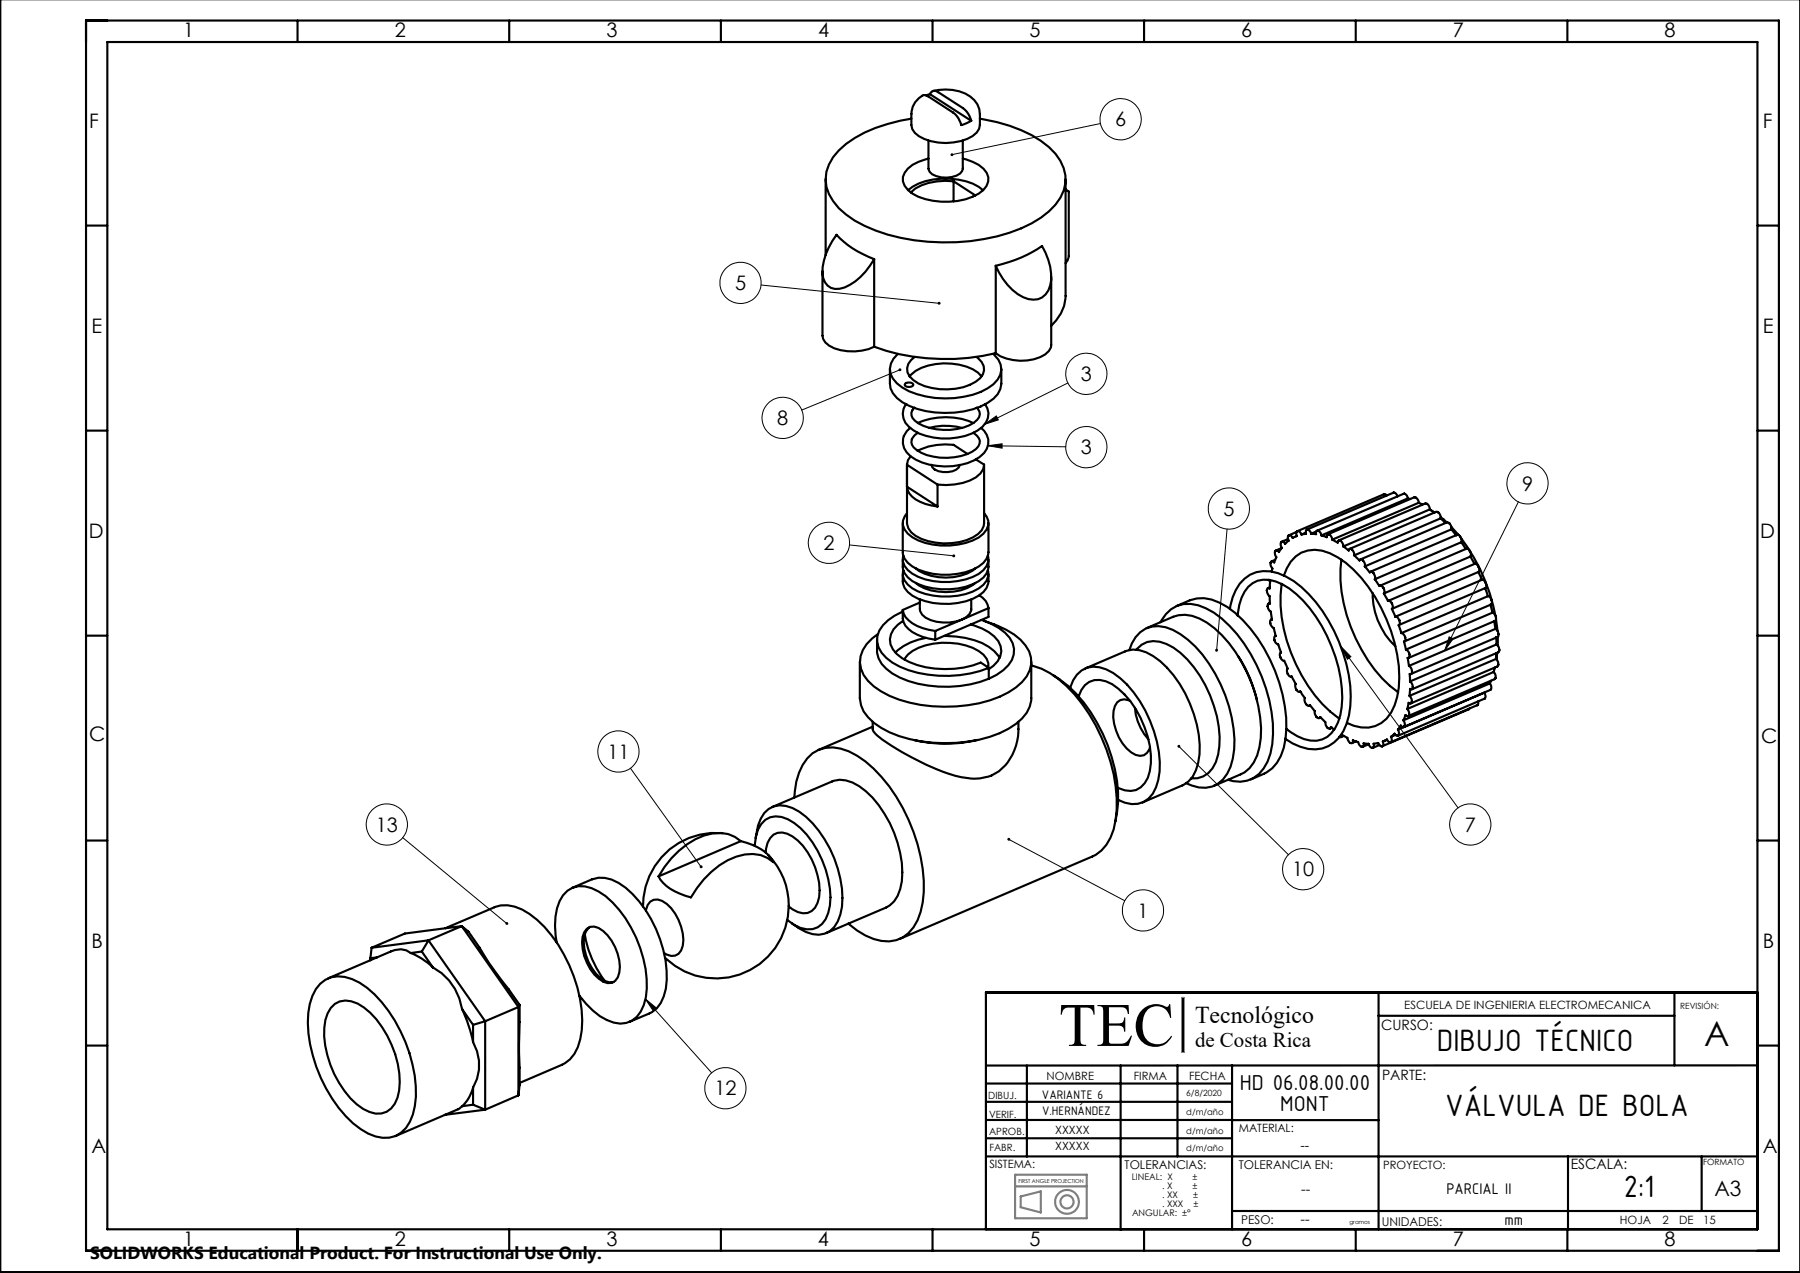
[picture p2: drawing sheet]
<svg xmlns="http://www.w3.org/2000/svg" width="420mm" height="297mm" viewBox="0 0 420 297" stroke-linecap="round" stroke-linejoin="round" font-family="sans-serif">
<g fill="none" stroke="#000" stroke-width=".5">
<path d="M.1 -.1v296.9h419.9M20.1 4.8h395v287h-395zM25 9.8h385.1v277h-385.1zM69.4 4.8v5M118.8 4.8v5M168.2 4.8v5M217.6 4.8v5M266.9 4.8v5M316.3 4.8v5M365.7 4.8v5M212.7 27.7a33.5 33.5 0 0 0-15.3 5.9 11 11 0 0 0-4.7 8.2 10.4 10.4 0 0 0 4.7 8.3 35.8 35.8 0 0 0 19.1 6.3 46 46 0 0 0 24.2-4.3 15.6 15.6 0 0 0 7.5-7.7 9.4 9.4 0 0 0-3.4-10.1 32.1 32.1 0 0 0-16.2-6.6M215.2 22.4a4.8 4.8 0 0 0-2.5 4.2"/>
<path d="M215.2 22.3l.7-.1 .5 .2 6.1 3.9 1.2 1.4 .6 1.5 2.3-1M216.6 32.8v6.5a2.09 2.09 0 0 0 1.9 1.8 6.5 6.5 0 0 0 5.5-.6l.5-.6 .1-.6v-6.5M216.6 37a9.3 9.3 0 0 0-5.5 3.3 3 3 0 0 0 .7 4 13.5 13.5 0 0 0 9.8 2.8 12.8 12.8 0 0 0 7.8-2.8 3.3 3.3 0 0 0 .1-4.9 10.7 10.7 0 0 0-4.9-2.4M217 22l.3-.6 .4-.2 .9 .1 6.1 3.9 1.2 1.3 .7 1.7M217 22l-.9 .3M217 22l9.6 6.2M217.8 21.2a10.4 10.4 0 0 1 9.5 2.2l.7 .9a9.5 9.5 0 0 1 .5 5.8 6 6 0 0 1-4.3 2.8 13.1 13.1 0 0 1-9.8-1.1 3.1 3.1 0 0 1-1.7-2.7v-2.5M20.1 52.6h4.9M192.7 41.8v17.7M195.2 54.8a22.1 22.1 0 0 0 8.8 5.7 14.8 14.8 0 0 1-6.9 6.6 3.5 3.5 0 0 1-5.2-3.4 14.8 14.8 0 0 1 3.3-8.9zM211.9 44.4a13.7 13.7 0 0 1 9.8-2.7 12.9 12.9 0 0 1 7.7 2.7M222.5 42.3a14.8 14.8 0 0 0-8.9 1.7l-1.1 .9"/>
<path d="M222.5 42.3l5.1 3.3M222.5 42.3v4.7M248.6 41.8v27.2a9.3 9.3 0 0 1-3.3 7M248.6 44.2l.8 .5v15.2l-.3 .9-.5 .6M410.1 52.6h5M191.9 63.3v15a3.6 3.6 0 0 0 2.8 3 12.4 12.4 0 0 0 9.3-.4M204 60.5v20.4M232.3 62a30.8 30.8 0 0 0 10.8-4.6 12.7 12.7 0 0 1 1.9 9.2 4.1 4.1 0 0 1-6.3 2.7 14.3 14.3 0 0 1-6.4-7.3zM232.3 62v20.4M245.3 64.6v15.9a3.5 3.5 0 0 1-2.6 2.8 11.3 11.3 0 0 1-10.4-.9M204 80.9a49.8 49.8 0 0 0 28.3 1.5M207.6 86.1v3.4a5.4 5.4 0 0 0 2.9 4.3 21.6 21.6 0 0 0 20 .2 5.4 5.4 0 0 0 3.1-4.5v-3.4"/>
<path d="M209.5 82.5a4.4 4.4 0 0 0-.2 6.9 18.2 18.2 0 0 0 13.4 3.5 16.8 16.8 0 0 0 9.1-3.3 4.3 4.3 0 0 0-.1-7.1M211.2 89.5l.6-.3a1.05 1.05 0 0 1 1.3 .6 1.23 1.23 0 0 1-2-.1zM211.5 94.3a3.7 3.7 0 0 0 .6 5.3 13.8 13.8 0 0 0 11.2 2.5 9.9 9.9 0 0 0 6.8-3.6 3.7 3.7 0 0 0-.2-4.2M212.2 87.8a10.4 10.4 0 0 1 8-3 13.4 13.4 0 0 1 8 2.1l.8 .9M212.4 99.8a4 4 0 0 0 .1 6.7 15.3 15.3 0 0 0 16.1 .1 4 4 0 0 0 .3-6.8M213.4 95.1a1.85 1.85 0 0 0 .1 3.1 13.3 13.3 0 0 0 12.7 1 3.6 3.6 0 0 0 2.4-2.6l-.1-.6-.6-.9M213.4 83.3a3.1 3.1 0 0 0-.3 5.4 14.3 14.3 0 0 0 14.5 .4 3.2 3.2 0 0 0 2-2.9 3.2 3.2 0 0 0-1.7-2.9M214.2 98.7a16.1 16.1 0 0 1 12.9 0M216.8 99.8a14.3 14.3 0 0 1 7.6 0M20.1 100.5h4.9M211.6 108.4v13.6a3.7 3.7 0 0 0 2 3 14.4 14.4 0 0 0 14.6-.4l.9-.9 .4-.9 .1-.8v-13.6M211.6 113.6l7.2 4.6a9.4 9.4 0 0 1-6.6-3.1l-.4-.8z"/>
<path d="M211.6 119.7a3.2 3.2 0 0 0 .2 4.8 14 14 0 0 0 11.7 2.6 9.8 9.8 0 0 0 6.7-3.5 2.99 2.99 0 0 0-.6-3.9M211.6 108.4l7.2 4.7M212.5 106.5l-.7 .9-.2 1M214.1 105.2a14.2 14.2 0 0 1 8.4-1.4l3.2 2.1M214.2 101a2.21 2.21 0 0 0-1.5 1.9 2.21 2.21 0 0 0 1.3 2.2 13.6 13.6 0 0 0 12.8 .3 2.5 2.5 0 0 0 1.6-3.1l-1.3-1.3M217.3 108.4a2.54 2.54 0 0 0 2.7 1.7 4.2 4.2 0 0 0 3.7-1.1l.2-.6M218.8 113.1v5.1M227.7 107.2l1.9 1.2a4.5 4.5 0 0 1-3.3 3.7 15.8 15.8 0 0 1-7.5 1M323.6 115.6l-.4-.3h-.3l-20.2 8.6M326.1 115.8l-.1-.1a.81 .81 0 0 0-.9-.7l-20.2 8.6M327.7 115.2h.1M327.7 115.2l-20.4 8.6"/>
<path d="M327.7 115.2a1.34 1.34 0 0 1 .8 1.1M328.5 116.3l.5 .1M328.5 116.3l-20.2 8.6M331 117.3l.9 .4M331 117.3l-.3-.9-.4-.3-.3-.1-20.2 8.7M331 117.3l-20.1 8.6M333.6 118.8l1 .8M333.6 118.8l-.3-.9-.3-.4-.4-.1-20.2 8.7M333.6 118.8l1.2 .8M333.6 118.8l-20.2 8.7M410.1 100.5h5M210.6 122v6.8a4.1 4.1 0 0 0 2.3 3.3 16.3 16.3 0 0 0 15.5 .1 4.2 4.2 0 0 0 2.2-3.4v-6.8"/>
<path d="M210.6 130.5a4.9 4.9 0 0 0 3.6 5.8 16.9 16.9 0 0 0 14.2-.7 4.6 4.6 0 0 0 2.2-5.1M210.6 133.9a4.6 4.6 0 0 0 2.3 5.1 16.6 16.6 0 0 0 15.5 0 4.6 4.6 0 0 0 2.2-5.1M210.8 129.7a3.1 3.1 0 0 0 1 3.3 14 14 0 0 0 11.7 2.6 9.8 9.8 0 0 0 6.7-3.5l.4-1-.1-1.4M210.8 133.1a3 3 0 0 0 1 3.3 13.5 13.5 0 0 0 9.8 2.8 12.8 12.8 0 0 0 7.8-2.7 3.3 3.3 0 0 0 1.1-3.4M213.7 132.6a12.5 12.5 0 0 0 13.2 .5l.7-.5M213.7 136a12.1 12.1 0 0 0 10.5 1.7l1.5-.5 1.9-1.2M214.6 139.8v2.3a3.1 3.1 0 0 0 2.5 2.6 10.8 10.8 0 0 0 7.3-.1M226.6 139.8v2.3a2.92 2.92 0 0 1-2.2 2.5M228.5 138.9a4.1 4.1 0 0 1 2.1 3M296.1 135.3a1.68 1.68 0 0 1 .2 1.6v.4a.55 .55 0 0 0-.7 .2 .55 .55 0 0 0 .1 .7l.1 .3a3.2 3.2 0 0 1 .5 2.3 .63 .63 0 0 0-.5 .4 .63 .63 0 0 0 .1 .7l.2 .3a2.48 2.48 0 0 1 .7 2.1v.3a.77 .77 0 0 0-.3 1.2l.2 .3a2.81 2.81 0 0 1 .9 2.3 1.35 1.35 0 0 0 .6 2l.7 1.8M296.3 137.1l-.5 .1M297.5 130.6l-.8 .4"/>
<path d="M299 127.9l-1.3 .5M299.1 136.2a35 35 0 0 0 6.1 23.8 27.3 27.3 0 0 0 7.3 7.7M299.6 134.3a7.9 7.9 0 0 1 5.6-5.9 9.3 9.3 0 0 1 6.9 1.6 30.4 30.4 0 0 1 11.4 14.5 31.6 31.6 0 0 1 2.5 18.1 8.9 8.9 0 0 1-5.1 6.8 8.5 8.5 0 0 1-6.6-.7M300.5 125.8l-1.4 .6M300.7 124.9a.85 .85 0 0 0 0 1.2l-.3 .3a.48 .48 0 0 1-.5 .4 .48 .48 0 0 1-.5-.4h-.1a.58 .58 0 0 0-.5 .8 .93 .93 0 0 1-.2 1.3l-.2 .3a.53 .53 0 0 0-.7-.3 .53 .53 0 0 0-.2 .8v.2a1.13 1.13 0 0 1-.1 1.4l-.1 .3a.55 .55 0 0 0-.8 0 .55 .55 0 0 0 0 .8 1.04 1.04 0 0 1 .2 1.4M300.7 124.9a.74 .74 0 0 1 .9 .6l1-.4M302.5 124.1l-1.7 .8M302.6 125.1h-.2M302.7 123.9a.87 .87 0 0 0-.1 1.2M302.7 123.9h.1a.88 .88 0 0 1 .9 .8M304.7 124.3l-1 .4M305.9 124.5a.8 .8 0 0 0-1.1-.8l-.1 .3a.46 .46 0 0 1-.1 .6 .46 .46 0 0 1-.5 0l-.4 .1"/>
<path d="M307.1 124l-1.2 .5M307.5 123.8a.52 .52 0 0 0-.4 .8l-1.2-.1M307.5 123.8h.1M307.6 123.8a1.34 1.34 0 0 1 .7 1.1M308.3 124.9l1.3 .4a.54 .54 0 0 1 .4-.6 .54 .54 0 0 1 .6 .5l.3 .7M310.9 125.9l1.2 .7a.41 .41 0 0 1 .2-.5 .41 .41 0 0 1 .5 0M312.8 126.2h.1M312.8 126.2l.5 .5 .1 .8M313 130.6a35.4 35.4 0 0 0 6.2 23.4 26.5 26.5 0 0 0 7 7.5M313.4 127.5l1.3 .9a.5 .5 0 0 1 .5-.3 .5 .5 0 0 1 .5 .4l.3 1.1M316 129.6l.8 .7a.52 .52 0 0 0 .8 .2l.5 .3a1.39 1.39 0 0 1 .4 1.3M318.5 132.1l.7 .9a.63 .63 0 0 0 .9 .4l.4 .4a1.34 1.34 0 0 1 .3 1.3"/>
<path d="M320.3 138.4a16.6 16.6 0 0 0 5.3 12.4M320.8 135.1l.7 1a.91 .91 0 0 0 .9 .6l.4 .5a1.16 1.16 0 0 1 .1 1.3M322.9 138.5l.9 1.7a1.22 1.22 0 0 1 1.2 1.4l-.2 .5M336.2 120.9l1.1 1.1M336.2 120.9l-.3-1-.4-.4-.4-.1-20.2 8.7M336.2 120.9l-20.2 8.7M336.2 120.6l1.4 1.3M338.2 122.1l-.6-.2-20.2 8.6M338.2 122.2a1.39 1.39 0 0 1 .4 1.3M338.2 122.2h.1M338.6 123.5l1.2 1.5M338.6 122.9l1.7 1.9"/>
<path d="M338.6 123.5l-20.1 8.6M341 126.5l1.1 1.6M341 126.5a1.37 1.37 0 0 0-.3-1.3l-.4-.4h-.3l-20.2 8.6M341 125.6a42.9 42.9 0 0 1 7.9 18M341 126.5l-20.2 8.6M343.1 129.9l.9 1.7M343.1 129.9a1.3 1.3 0 0 0-.9-1.9l-20.2 8.7M343.1 129.9l-20.2 8.6M344.9 133.5a1.28 1.28 0 0 0-.8-2l-20.2 8.7M344.9 133.5l.9 1.8M344.9 133.5l-20.1 8.6M345.8 135.3a1.26 1.26 0 0 1 .8 1.9"/>
<path d="M345.8 135.3l-20.2 8.6M346.5 137.2l.7 1.9M346.6 137.2l-20.2 8.6M347.2 139.1a1.32 1.32 0 0 1 .7 1.9l-20.2 8.6M347.2 139.1l-20.2 8.6M20.1 148.3h4.9M200.6 154.4v8.5a7.5 7.5 0 0 0 3.3 5.7 26.5 26.5 0 0 0 16.4 4.8 28.6 28.6 0 0 0 16.7-4.5 7.7 7.7 0 0 0 3.6-6v-8.5M204.6 149.3a7.1 7.1 0 0 0 2.2 6.7 20.3 20.3 0 0 0 12.2 4.2 27.4 27.4 0 0 0 11.7-1.8M210.6 142.8a9 9 0 0 0-5.9 5.6 5.5 5.5 0 0 0 2.1 5.1 20.3 20.3 0 0 0 12.2 4.2 27.4 27.4 0 0 0 11.7-1.9M210.6 142.3a4.9 4.9 0 0 0 3.4 5.8l1.3 .5 2.9 .7M210.6 142.3a6 6 0 0 0 4.7 4.2l2.9 .7M210.7 144.8a5.2 5.2 0 0 0-2.9 5.6 7.3 7.3 0 0 0 4.3 4 22.8 22.8 0 0 0 16.7 .2l1.9 1.2"/>
<path d="M211 153.8a6.1 6.1 0 0 1 3.3-2.7 16.9 16.9 0 0 1 14.1 .8 3.9 3.9 0 0 1 2.2 3.8M214.6 140.6l-4 1.7M216 148.8a12.9 12.9 0 0 0-7 3.5M218.2 147.2v2.1M220.2 148.4a19.8 19.8 0 0 1 10.5 2.5l1.3 1 1.2 1.6M224.4 144.6l-6.2 2.6M226.5 145.7a12 12 0 0 1 6.4 3.9 4.1 4.1 0 0 1-1.1 5.7l-1.1 .8M229 144.6a14.4 14.4 0 0 1 6.6 4.2 5.2 5.2 0 0 1-1.5 7.6l-1.5 1-1.9 1M229.7 144.8a24.6 24.6 0 0 1 8.4 4.5 6.4 6.4 0 0 1 .4 9.8 21.9 21.9 0 0 1-12.7 5.4 32.2 32.2 0 0 1-20.2-3.2 9 9 0 0 1-4.9-6.7 7.8 7.8 0 0 1 4.2-6.7M230.6 141.9v2l-12.4 5.4M230.6 141.9l-6.2 2.7M230.7 155.8v2.6"/>
<path d="M240.6 155.3a18.7 18.7 0 0 1 10.1 6.7 41.1 41.1 0 0 1 9.9 26.8 14 14 0 0 1-3.6 9.6l-2.1 1.4-45 19.3M245.7 157.5a30.1 30.1 0 0 1 11.6 13.7 31.7 31.7 0 0 1 3 20.4M253.2 156l9.3-4a5.9 5.9 0 0 1 4.9 .2 21.9 21.9 0 0 1 10.2 11.9 23.7 23.7 0 0 1 2 13.9 6.8 6.8 0 0 1-3.7 5.2l-9.3 4M263.5 151.7a6.8 6.8 0 0 1 10.2-4.7 24 24 0 0 1 9.8 10.2 33 33 0 0 1 4.5 17.6 10.6 10.6 0 0 1-3.8 8 7.1 7.1 0 0 1-7.4-.1M265.1 151.6a5.5 5.5 0 0 1 7.1-1.4 20.8 20.8 0 0 1 9.1 9.7 25.8 25.8 0 0 1 2.9 16.1 6.5 6.5 0 0 1-4.8 5.6h-1.4M267.5 146.5l6.3-2.6a8.2 8.2 0 0 1 7.8 1.4 31.5 31.5 0 0 1 12 19.5 18.9 18.9 0 0 1-1 13.1l-1 1.3-1.2 1-7.1 3.1M270.8 145.2a7.3 7.3 0 0 1 10.6-3.3 27.6 27.6 0 0 1 11.8 13.2 31.8 31.8 0 0 1 3.2 20.7 8.6 8.6 0 0 1-5.4 6.3l-1.6 .3-1.7-.2-1.2-.3M274.5 141.4a11.3 11.3 0 0 1 8.2-1.5 21.6 21.6 0 0 1 10.7 8.9 37.4 37.4 0 0 1 6.7 21.2 13.2 13.2 0 0 1-3.2 9.2l-1.9 1.3-3.1 1.4M287 142.1a10.7 10.7 0 0 1 4.7-8 8.7 8.7 0 0 1 8.3 .4 27.6 27.6 0 0 1 11.3 12.7 32.2 32.2 0 0 1 3.4 19.8 10.1 10.1 0 0 1-4.7 7.1 8.8 8.8 0 0 1-8.4-.6l-1.8-1.2M288.8 143.7a9.9 9.9 0 0 1 3.5-7.6 6.6 6.6 0 0 1 7 .2 28.3 28.3 0 0 1 11.4 14.5 28.6 28.6 0 0 1 2 16.1 7.7 7.7 0 0 1-4.2 5.6 7.1 7.1 0 0 1-5.8-.7l-2.6-1.8M288.9 153.1a30.9 30.9 0 0 1 4.4 10.3M296.3 140.7l-.3 .1"/>
<path d="M296.8 144.5l-.2 .1M297.7 148.3l-.2 .1M298.9 152.2h.1M298.9 152.2a1.33 1.33 0 0 0 .5 2h.2l.4 .6a1.72 1.72 0 0 1 .3 1.7l.2 .7a.73 .73 0 0 0 .9 .6M301.4 157.8l.3 .7a1.68 1.68 0 0 1 .5 1.6l.3 .8a.64 .64 0 0 0 .9 .4l.4 .6a1.68 1.68 0 0 1 .6 1.6l.4 .8a.53 .53 0 0 0 .8 .2l.5 .5a1.9 1.9 0 0 1 .7 1.6l.4 .7a.43 .43 0 0 0 .4 .3 .43 .43 0 0 0 .4-.3l.5 .4a1.8 1.8 0 0 1 1 1.7l.3 .5a.4 .4 0 0 0 .5 .1 .4 .4 0 0 0 .3-.4l.7 .6M301.4 157.8l-.1 .1M324.8 142.1l.8 1.8M325.6 143.9a1.27 1.27 0 0 1 .8 1.9M326.4 145.8l.6 1.9M327 147.7a1.29 1.29 0 0 1 .7 1.9l.3 1.9M328 151.5a1.37 1.37 0 0 1 .7 2h-.3l.4 1.9M328.8 155.4a1.24 1.24 0 0 1 .4 1.9l-.3-.1 .1 1.8"/>
<path d="M329 159l.5 .5 .1 .8a.39 .39 0 0 1-.1 .5 .39 .39 0 0 1-.5-.1l-.1 1.6M347.6 159.5l.4 .8-.3 .7-20.1 8.6M347.6 159.5l-20.2 8.6M347.8 141l.4 1.9M347.9 158.8l-.3 .7M348.2 142.9a1.33 1.33 0 0 1 .7 1.9l-20.2 8.7M348.2 142.9l-20.2 8.6M348.5 156.8l.5 1-.3 .7-20.2 8.6M348.5 156.8l-20.1 8.6M348.7 144.9l.2 1.8M348.8 155.7l-.3 1.1M348.9 146.7a1.34 1.34 0 0 1 .5 1.9l-20.2 8.6"/>
<path d="M348.9 146.7l-20.1 8.7M349.1 144.5l.3 2.7M349.1 153.7l.5 .8v.6l-.2 .4-20.2 8.6M349.1 153.7l-20.2 8.6M349.1 148.6l.1 1.8M349.2 150.4l.5 .7 .1 .6-.2 .5-20.2 8.6M349.2 152.4l-.1 1.3M349.2 150.4l-20.2 8.6M349.4 152.3l-.3 1.5M349.5 148.6v2M410.1 148.3h5M203.6 168.4l.1 1.7a5 5 0 0 0 2.1 2.4 66.4 66.4 0 0 0 17.1 8.5 11.9 11.9 0 0 0 10.2-1.1 13.2 13.2 0 0 0 4.5-11.5"/>
<path d="M203.6 169.5l-12.6 5.4M213.3 172.6a31.9 31.9 0 0 0 14.7 0M249.7 160.5a5.8 5.8 0 0 1 8.4-4.3 20.6 20.6 0 0 1 9.1 9.6 27.7 27.7 0 0 1 3.4 14.1 9.7 9.7 0 0 1-2.6 6.4 5.4 5.4 0 0 1-5.5 1l-1.6-.7M251.7 162.5a4.7 4.7 0 0 1 6.4-3.5 16.9 16.9 0 0 1 8 8.5 20.1 20.1 0 0 1 2.2 12.4 5.2 5.2 0 0 1-4.5 4.6l-1.3-.1-1.7-.6M263.7 163.5a2.39 2.39 0 0 0-3.6 1.2 10.4 10.4 0 0 0 2.8 9.9 3.9 3.9 0 0 0 4 1.6l.8-.6 .6-1.2M264.8 165.1a12.4 12.4 0 0 0 3.2 7.4M303.4 161.4h-.1M305.7 164.6l-.2 .1M308.2 167.4l-.4 .1M310.8 169.8l-.5 .2M312.5 171.9a.41 .41 0 0 0 .5 0 .41 .41 0 0 0 .1-.5l.5 .3a1.32 1.32 0 0 1 1 1.2l.5 .5M313.5 171.7l-.6 .3"/>
<path d="M315.1 173.4h.1M315.1 173.4a.44 .44 0 0 0 .5-.2 .44 .44 0 0 0 .1-.5l.3 .2a1.22 1.22 0 0 1 1.2 .9 .53 .53 0 0 0 .8 .4 .53 .53 0 0 0 .2-.8l.4 .1a.84 .84 0 0 1 1.1 .7l.5 .3M316.4 173l-.9 .4M319.4 173.6l-1.4 .6M320.2 174.5h.1M321.9 173.8l-1.5 .7M323.6 172.5l-.3 .3a.6 .6 0 0 0-.6 .3 .6 .6 0 0 0 .1 .6 .52 .52 0 0 1-.5 .5 .52 .52 0 0 1-.5-.5l-.2-.3h-.4a.46 .46 0 0 0-.6 .1 .46 .46 0 0 0 0 .6l-.2 .3-.2 .1M323.6 172.6l-.7 .3M324.6 171.9a.8 .8 0 0 1-.3 1.3l-.7-.7M325.6 171.4l-1 .5M326.2 170.2l.2 1.2a.47 .47 0 0 1-.5 .3 .47 .47 0 0 1-.4-.4l-.1-.1-.8 .7M326.2 170.2l20.2-8.6 .1 .2 .1 .7-.2 .5-20.2 8.7"/>
<path d="M327.4 168.1l.3 .5v.8a.46 .46 0 0 1-.5 .3 .46 .46 0 0 1-.4-.4l-.6 .9M328.4 165.4l.4 .7v.7a.45 .45 0 0 1-.4 .3 .45 .45 0 0 1-.5-.3l-.5 1.3M328.9 162.3l.5 .9v.5a.41 .41 0 0 1-.3 .4 .41 .41 0 0 1-.4-.1l-.3 1.4M342.9 165.3l-20.4 8.8M344.7 164.5l-20.2 8.7M344.7 164.5h.1M344.9 163.7v.3l-.2 .5M20.1 196.1h4.9M168.5 194.4a17 17 0 0 0-18.5 17.1M172.9 196.2a12.1 12.1 0 0 1 7.1 4.2l.4 .8a8 8 0 0 0-8.6-1.4 20.8 20.8 0 0 0-10.6 9.6 13 13 0 0 1-7.1-4.2l-.4-.7M172.9 196.2a8 8 0 0 0-8.6-1.3 20.5 20.5 0 0 0-10.6 9.6M172.9 196.2l-19.2 8.3"/>
<path d="M176.1 197.3a8.6 8.6 0 0 1 2.5-6 5 5 0 0 1 5.2-.2 18.5 18.5 0 0 1 8 9.5 18.9 18.9 0 0 1 1.5 12.4 4.7 4.7 0 0 1-6.5 3.5l-1.5-.7-1.6-1.1M176.3 195.6a11.4 11.4 0 0 1 2-5.9 5.2 5.2 0 0 1 6.6-1.2 20.3 20.3 0 0 1 8.7 9.5 25.6 25.6 0 0 1 2.9 13.6 8.1 8.1 0 0 1-2.9 5.6 6.6 6.6 0 0 1-7.3-.7l-1.5-1M178.6 198.9a5.5 5.5 0 0 1 1.9-4.2 3.9 3.9 0 0 1 4.4 .5 16.1 16.1 0 0 1 6.2 14.1 3.8 3.8 0 0 1-3.7 3.8l-1.2-.3-2.2-1.3M179.3 199.5a17 17 0 0 1-.3 23.9 17 17 0 0 1-23.8 .1M180.2 188.3l14-6a5.7 5.7 0 0 1 4.7 .3 19.8 19.8 0 0 1 8.7 9.4 25.6 25.6 0 0 1 2.8 13.6 7.5 7.5 0 0 1-3.6 6.1l-14 6M185.3 186.1a13.6 13.6 0 0 1 4.3-10.3 8.2 8.2 0 0 1 8.4-.5 27.3 27.3 0 0 1 11.1 10.6 40.3 40.3 0 0 1 6.4 22.2 14.5 14.5 0 0 1-3.5 9.6 7.6 7.6 0 0 1-8.2 1.4 17.7 17.7 0 0 1-5.9-3.6M410.1 196.1h5M100 219.4l-1.6 2.6M100 219.4l13.2 18.9M100 219.4l-13.3 1.7M103.9 216.6l11.5-4.9a8.3 8.3 0 0 1 8.2 1.6 31.9 31.9 0 0 1 11.7 19.7 18.4 18.4 0 0 1-1.3 12.9l-1 1.3-1.2 .9-10.6 4.6M107.7 216.1l1.6 1.2 2.6 3.7a64.8 64.8 0 0 0 6.8 9.8l2.5 3.7"/>
<path d="M107.7 216.1l13.3 18.8M107.7 216.1l-7.7 3.3M107.7 216.1l-13.2 1.7-7.8 3.3M129.9 219.8a14.7 14.7 0 0 1 1.5-10.9 5.4 5.4 0 0 1 6.6-1.7 19.6 19.6 0 0 1 9.2 9.2 27.1 27.1 0 0 1 3.5 16.3 7.1 7.1 0 0 1-4.5 6 8 8 0 0 1-6.3-1.6 22.1 22.1 0 0 1-4.7-4.8M133.5 207.1l4.7-2a6.6 6.6 0 0 1 6.1 .9 26.7 26.7 0 0 1 11 18 16.1 16.1 0 0 1-1.1 10l-1 1.3-1.1 .8-5.2 2.3M136.5 218a24.7 24.7 0 0 0 4.6 10.8M136.9 216.7a2.81 2.81 0 0 1 3.8 .5 11.4 11.4 0 0 1 3.8 9.7 2.49 2.49 0 0 1-3.7 2.2 11.1 11.1 0 0 1-4.9-10.5l.4-1.1zM137.7 216.2a3.9 3.9 0 0 0-1.5 3.6 11.2 11.2 0 0 0 5 9.1l1 .3 1-.1M150.7 212.4a2.54 2.54 0 0 1 3.8-2.2 11 11 0 0 1 4.8 10.5 2.58 2.58 0 0 1-1.6 2.2 2.58 2.58 0 0 1-2.8-.5M74.7 229.5a6.4 6.4 0 0 1 7.4-1.1 22.4 22.4 0 0 1 10 9.7 32 32 0 0 1 4.7 19.9 9 9 0 0 1-4.5 7 8.4 8.4 0 0 1-8.2-1.6 32.2 32.2 0 0 1-11.7-19.7 18.1 18.1 0 0 1 1.3-12.9zM78.1 234.2a5.1 5.1 0 0 1 5.3-.1 19 19 0 0 1 8 9.7 18.7 18.7 0 0 1 1.3 12.3 4.7 4.7 0 0 1-6.5 3.3 17.1 17.1 0 0 1-8.2-8.8 20.8 20.8 0 0 1-2.1-12.6l.5-1.6 .8-1.2zM86.4 223.6v.4"/>
<path d="M86.7 221.1l-.3 2.5M88 223.4l-1.6 .2M95.8 222.4a4.3 4.3 0 0 0-4.6-.4l-14.6 6.2M95.8 222.4a15.3 15.3 0 0 1 5.2 3.3M98.4 222l2.6 3.7M98.4 222l-2.6 .4M101 225.7a13.2 13.2 0 0 1 6.8 9.7M107.8 235.4a37.3 37.3 0 0 1 2.6 7.7M107.8 235.4l2.6 3.7M110.4 239.1v4M113.2 238.3l-2.8 .8M113.2 238.3v20.6"/>
<path d="M121 234.9l-7.8 3.4M121 234.9v20.6M121.2 234.5l-.1 11.1a59.7 59.7 0 0 1-.1 9.9M121.2 234.5l-.2 .4M321.6 237h69.1M321.7 231.6v55.2M390.7 231.6v17M410.1 231.6h-180.1v55.2M20.1 243.9h4.9M107.8 258.1l-.9 .7-14.6 6.2M110.4 243.1a10.6 10.6 0 0 1 0 10.6M110.4 253.7a8.8 8.8 0 0 1-2.6 4.4"/>
<path d="M110.4 253.7v4M110.4 257.7l2.8 1.2M110.4 257.7l-2.6 .4M113.2 258.9l-9.4 1.2M121 255.5l-7.8 3.4M230 257.1h57.5M230 252.8h57.5M239.6 248.6v21.2M261.5 248.6v38.3M274.7 248.6v21.2M287.5 248.6v38.2M410.1 248.6h-180.1"/>
<path d="M410.1 243.9h5M230 261.3h57.5M230 265.6h57.5M230 269.8h180.1M287.5 261.3h34.2M365.9 269.8v17M397.1 269.8v12.7M20.1 291.8h4.9M69.4 286.8v5M118.8 286.8v5M168.2 286.8v5M217.6 286.8v5"/>
<path d="M266.9 286.8v5M287.5 282.5h122.6M316.3 286.8v5M365.7 286.8v5"/>
</g>
<path d="M275.8 232.8v12.6" fill="none" stroke="#808080" stroke-width=".23"/>
<g fill="none" stroke="#808080" stroke-width=".5">
<path d="M275.8 232.8h.4v12.6h-.4zM236.9 276.8h16.7M236.9 274.1h16.7v10.1h-16.7zM238.2 279.1l4.7-1.1v4.9l-4.7-1.2z"/>
<circle cx="249" cy="280.4" r="1.53"/>
<circle cx="249" cy="280.4" r="2.78"/>
</g>
<path d="M276 232.8v12.6" fill="none" stroke="#000" stroke-width=".39"/>
<g fill="none" stroke="#000" stroke-width=".23">
<path d="M256.8 28.8l-34.7 7.3M177.6 66.5l41.5 4.3M210 86.3l-22.9 9.4M229.8 99l2.7-2 .4 1zM249.2 89.4l-19.4 9.6M230.5 104l18.2 .2M230.5 104l3.3-.5v1.1zM354.3 117.1l-17.2 34.7M198.2 127.1l24.3 2.6M286.3 123.4l-2.4 28.3M312.8 150.8l2.4 2.4-.8 .6zM312.8 150.8l27.4 37.7"/>
<path d="M338.1 148.6l1 .4-2 2.8zM147.1 179.2l16.5 23M275.1 174.1l25.5 25.3M94 195.4l24.3 20.1M235.4 195.8l27 14.3M150.6 233.1l15.5 17.2M150.6 233.1l2.6 2.1-.8 .7z"/>
<circle cx="261.5" cy="27.8" r="4.8"/>
<circle cx="172.8" cy="66" r="4.8"/>
<circle cx="182.6" cy="97.5" r="4.8"/>
<circle cx="253.5" cy="87.2" r="4.8"/>
<circle cx="253.5" cy="104.3" r="4.8"/>
<circle cx="286.7" cy="118.6" r="4.8"/>
<circle cx="356.4" cy="112.8" r="4.8"/>
<circle cx="193.4" cy="126.6" r="4.8"/>
<circle cx="144.3" cy="175.3" r="4.8"/>
<circle cx="90.3" cy="192.4" r="4.8"/>
<circle cx="343.1" cy="192.4" r="4.8"/>
<circle cx="266.7" cy="212.4" r="4.8"/>
<circle cx="304.1" cy="202.8" r="4.8"/>
<circle cx="169.3" cy="253.9" r="4.8"/>
</g>
<path d="M118 215.3v.3l.2 .2 .3-.1-.2-.2 .2 .2 .1-.3a.33 .33 0 0 0-.3-.3 .33 .33 0 0 0-.3 .2zM150.6 233.1l2.6 2.1-.8 .7zM163.3 202v.3a.31 .31 0 0 0 .2 .3 .31 .31 0 0 0 .3-.1l-.2-.3 .2 .3 .1-.4a.36 .36 0 0 0-.2-.2 .36 .36 0 0 0-.4 .1zM235.1 195.6l.3 .2-.3-.2a.34 .34 0 0 0 .3 .5 .34 .34 0 0 0 .3-.5 .34 .34 0 0 0-.6 0zM222.4 129.4a.34 .34 0 0 0 0 .6 .34 .34 0 0 0 .5-.3h-.4h.4l-.2-.3zM230.5 104l3.3-.5v1.1zM229.8 99l2.7-2 .4 1zM218.9 70.5l-.1 .1a.34 .34 0 0 0 .2 .5 .34 .34 0 0 0 .5-.3h-.4h.4a.35 .35 0 0 0-.2-.3 .35 .35 0 0 0-.4 0zM221.8 35.9v.3l.3-.1-.3 .1a.34 .34 0 0 0 .5 .2 .34 .34 0 0 0 .1-.6 .34 .34 0 0 0-.6 .1zM274.8 173.9a.34 .34 0 0 0 0 .6 .34 .34 0 0 0 .5-.3 .34 .34 0 0 0-.4-.4l.2 .3zM283.6 151.5l.1 .5h.1l.1-.3-.1 .3a.34 .34 0 0 0 .4-.5 .34 .34 0 0 0-.6 0zM312.8 150.8l2.4 2.4-.8 .6zM338.1 148.6l1 .4-2 2.8zM209.7 86a.34 .34 0 0 0 .2 .6 .34 .34 0 0 0 .4-.5l-.3 .2 .3-.2-.3-.2z" fill="#000"/>
<text font-size="14.4" x="247.1" y="244">TEC</text>
<text font-size="8" x="397.7" y="244.1">A</text>
<g font-size="7.8">
<text x="335.2" y="245.3">DIBUJO TÉCNICO</text>
<text x="337.2" y="260.3">VÁLVULA DE BOLA</text>
<text x="378.9" y="279.3">2:1</text>
</g>
<text font-size="5.6" x="278.8" y="238.7">Tecnológico</text>
<g font-size="5.4">
<text x="289.3" y="254.3">HD 06.08.00.00</text>
<text x="298.7" y="259.2">MONT</text>
</g>
<g font-size="4.9">
<text x="278.8" y="244.2">de Costa Rica</text>
<text x="400" y="279">A3</text>
</g>
<g font-size="4.7">
<text x="42.7" y="8.6">1</text>
<text x="92.1" y="8.6">2</text>
<text x="141.5" y="8.6">3</text>
<text x="190.9" y="8.6">4</text>
<text x="240.2" y="8.6">5</text>
<text x="289.6" y="8.6">6</text>
<text x="339" y="8.6">7</text>
<text x="388.4" y="8.6">8</text>
<text x="20.8" y="29.9">F</text>
<text x="260.2" y="29.5">6</text>
<text x="411.3" y="29.9">F</text>
<text x="171.5" y="67.7">5</text>
<text x="21.3" y="77.8">E</text>
<text x="411.3" y="77.8">E</text>
<text x="252.2" y="88.9">3</text>
<text x="181.3" y="99.2">8</text>
<text x="252.2" y="106">3</text>
<text x="355.1" y="114.5">9</text>
<text x="20.7" y="125.5">D</text>
<text x="285.5" y="120.3">5</text>
<text x="410.7" y="125.6">D</text>
<text x="192.1" y="128.3">2</text>
<text x="20.8" y="172.9">C</text>
<text x="410.9" y="173.4">C</text>
<text x="141.7" y="177">11</text>
<text x="87.7" y="194">13</text>
<text x="341.8" y="194">7</text>
<text x="301.5" y="204.5">10</text>
<text x="265.4" y="214.1">1</text>
<text x="21.3" y="221.2">B</text>
<text x="411.3" y="221.2">B</text>
<text x="166.7" y="255.6">12</text>
<text x="21.3" y="269.1">A</text>
<text x="411.3" y="269.1">A</text>
<text x="42.7" y="290.6">1</text>
<text x="92.1" y="290.6">2</text>
<text x="141.5" y="290.6">3</text>
<text x="190.9" y="290.6">4</text>
<text x="240.2" y="290.6">5</text>
<text x="289.6" y="290.6">6</text>
<text x="339" y="290.6">7</text>
<text x="388.4" y="290.6">8</text>
</g>
<text font-size="4.1" x="21" y="293.7">SOLIDWORKS Educational Product. For Instructional Use Only.</text>
<g font-size="3.9">
<text x="337.5" y="278.5">PARCIAL II</text>
<text x="351.1" y="285.7">mm</text>
</g>
<g font-size="3.3">
<text x="322.3" y="240.4">CURSO:</text>
<text x="322.5" y="252">PARTE:</text>
<text x="366.5" y="272.7">ESCALA:</text>
<text x="303.6" y="278.7">--</text>
<text x="303.5" y="285.6">--</text>
</g>
<text font-size="3.2" x="303.4" y="268.3">--</text>
<g font-size="3.1">
<text x="243.1" y="256.4">VARIANTE 6</text>
<text x="243.1" y="260.1">V.HERNÁNDEZ</text>
</g>
<g font-size="2.8">
<text x="262.4" y="272.6">TOLERANCIAS:</text>
<text x="289.1" y="272.8">TOLERANCIA EN:</text>
<text x="289.6" y="285.6">PESO:</text>
<text x="322.4" y="285.9">UNIDADES:</text>
</g>
<g font-size="2.7">
<text x="327.7" y="235.5">ESCUELA DE INGENIERIA ELECTROMECANICA</text>
<text x="244.2" y="252">NOMBRE</text>
<text x="264.6" y="252">FIRMA</text>
<text x="277.5" y="252">FECHA</text>
<text x="246.2" y="264.5">XXXXX</text>
<text x="246.2" y="268.3">XXXXX</text>
<text x="289.1" y="264.1">MATERIAL:</text>
<text x="230.8" y="272.6">SISTEMA:</text>
<text x="322.7" y="272.7">PROYECTO:</text>
<text x="378" y="285.6">HOJA</text>
<text x="387.9" y="285.6">2</text>
<text x="391.8" y="285.6">DE</text>
<text x="397.4" y="285.6">15</text>
</g>
<g font-size="2.3">
<text x="230.6" y="256.5">DIBUJ.</text>
<text x="230.8" y="260.7">VERIF.</text>
<text x="230.8" y="264.8">APROB.</text>
<text x="230.8" y="268.6">FABR.</text>
</g>
<g font-size="2.1">
<text x="264.1" y="275.3">LINEAL: X</text>
<text x="278.3" y="275.3">±</text>
<text x="271.1" y="281.7">. XXX</text>
<text x="271.2" y="279.6">. XX</text>
<text x="271.2" y="277.5">. X</text>
<text x="278.3" y="277.5">±</text>
<text x="278.4" y="279.6">±</text>
<text x="278.5" y="281.7">±</text>
<text x="264.1" y="283.8">ANGULAR: ±°</text>
</g>
<g font-size="2">
<text x="392.1" y="235.4">REVISIÓN:</text>
<text x="276.8" y="255.8">6/8/2020</text>
<text x="276.8" y="260.2">d/m/año</text>
<text x="276.8" y="264.5">d/m/año</text>
<text x="276.8" y="268.6">d/m/año</text>
<text x="397.4" y="271.8">FORMATO</text>
</g>
<g font-size="1.3">
<text x="237.6" y="276">FIRST ANGLE PROJECTION</text>
<text x="314.9" y="285.6">gramos</text>
</g>
</svg>
